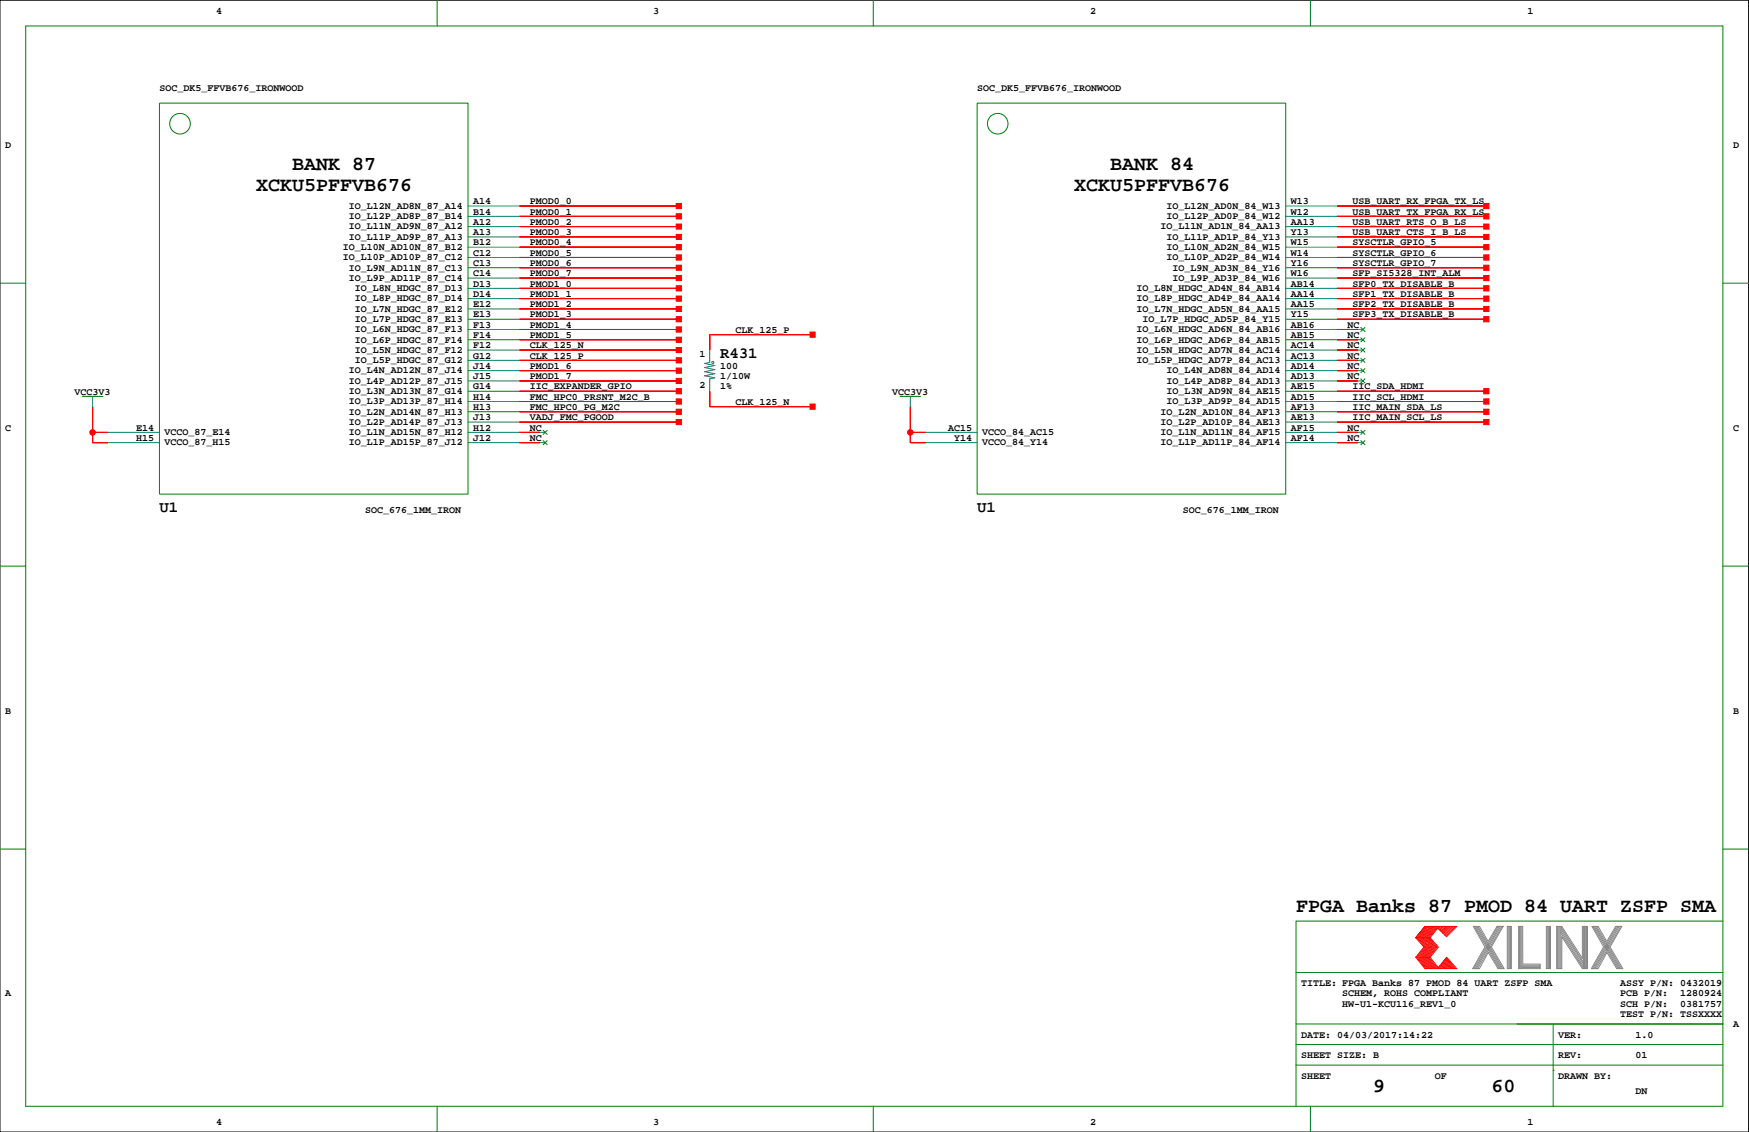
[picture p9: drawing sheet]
<svg xmlns="http://www.w3.org/2000/svg" width="432mm" height="279mm" viewBox="0 0 432 279" stroke-linecap="round" stroke-linejoin="round" font-family="sans-serif">
<path d="M0 .1h431.7v279.3h-431.7z" fill="none" stroke="#000" stroke-width=".25"/>
<g fill="none" stroke="#008000" stroke-width=".25">
<path d="M6.3 6.4h419.1v266.7h-419.1zM107.9 .1v6.3M215.6 .1v6.3M323.5 .1v6.3M39.4 25.5h76.1v96.5h-76.1zM241.2 25.5h76.2v96.5h-76.2zM0 69.9h6.3M425.4 69.9h6.3M20.3 97.8h5.1M22.9 97.8h.1M222.2 97.8h5.1M224.7 97.8h.1"/>
<path d="M336 85.9l1 1M336 88.4l1 1.1M336 91l1 1M336 93.5l1 1M336 80.8l1 1M336 83.4l1 1M337 85.9l-1 1M337 88.4l-1 1.1M337 91l-1 1M337 93.5l-1 1M337 80.8l-1 1M337 83.4l-1 1"/>
<path d="M134.1 108.8l1 1M134.1 106.2l1 1M135.1 108.8l-1 1M135.1 106.2l-1 1M336 106.2l1 1M336 108.8l1 1M337 106.2l-1 1M337 108.8l-1 1M0 139.7h6.3M425.4 139.7h6.3M0 209.6h6.3M425.4 209.6h6.3"/>
<path d="M425.4 227.3h-105.4v35.6M320 257.8h105.4M320 252.7h105.4M320 240h105.4M383.5 252.7v20.4M107.9 273.1v6.3M215.6 273.1v6.3M320 262.9v10.2M320 262.9h105.4M323.5 273.1v6.3M383.5 264.2h.1"/>
<circle cx="44.4" cy="30.5" r="2.54"/>
<circle cx="246.3" cy="30.5" r="2.54"/>
</g>
<g fill="none" stroke="#f00" stroke-width=".25">
<path d="M128.2 50.9h39.4M128.2 53.4h39.4M128.2 55.9h39.4M128.2 58.5h39.4M330.1 50.9h36.8M330.1 53.4h36.8M330.1 55.9h36.8M330.1 58.5h36.8M128.2 61h39.4M128.2 63.5h39.4M128.2 66.1h39.4M128.2 68.6h39.4"/>
<path d="M128.2 71.2h39.4M128.2 73.7h39.4M128.2 76.2h39.4M128.2 78.8h39.4M330.1 61h36.8M330.1 63.5h36.8M330.1 66.1h36.8M330.1 68.6h36.8M330.1 71.2h36.8M330.1 73.7h36.8M330.1 76.2h36.8M330.1 78.8h36.8"/>
<path d="M128.2 81.3h39.4M128.2 83.9h39.4M128.2 91.5h39.4M128.2 94h39.4M128.2 88.9h39.4M128.2 86.4h39.4M128.2 99.1h39.4M128.2 96.6h39.4M175.2 96.6v3.8h25.4M200.6 82.6h-25.4v3.8M330.1 81.3h5.1M330.1 83.9h5.1"/>
<path d="M330.1 91.5h5.1M330.1 94h5.1M330.1 88.9h5.1M330.1 86.4h5.1M330.1 99.1h36.8M330.1 96.6h36.8M22.9 100.4v8.9h3.8M22.9 106.7h3.8M128.2 109.3h5.1M128.2 106.7h5.1M128.2 104.2h39.4M128.2 101.6h39.4"/>
<path d="M224.7 100.4v8.9h3.8M224.7 106.7h3.8M330.1 109.3h5.1M330.1 106.7h5.1M330.1 104.2h36.8M330.1 101.6h36.8M349.5 236.3h3.6M349.9 231.5l1.9 2.2-2 2.6 2.2 2.8M350.1 236.3l2.2 2.8M350.2 231.5l1.9 2.3-2 2.5M350.4 236.3l2.2 2.8M350.5 231.5l1.9 2.3-2 2.5"/>
<path d="M350.6 236.3l2.3 2.7M350.8 231.5l1.9 2.3-2 2.5M351 236.3l2.2 2.8M351.1 231.5l1.9 2.3-2 2.5M351.3 236.3l2.2 2.8M351.4 231.5l1.9 2.3-2 2.5M351.6 236.3l2.2 2.8M351.7 231.5l1.9 2.2M351.8 228.7l-2.3 2.8 2.3-2.8h7.9l-2.6 2.5-2.1-2.1-1.9 2.4 2 2.2-2 2.6 2 2.5 2-2.5 2.6 2.8h-7.9l-2.3-2.8M351.9 236.3l2.2 2.8M352 231.5l1.9 2.2M352.1 228.7l-2.2 2.7"/>
<path d="M352.2 236.3l2.2 2.8M352.3 231.5l1.9 2.3-2 2.5M352.4 228.7l-2.2 2.7M352.5 236.3l2.2 2.8M352.6 231.5l1.9 2.2M352.7 228.7l-2.2 2.7M352.8 236.3l2.2 2.8M352.8 231.5l2 2.2M353 228.7l-2.2 2.7M353.1 231.5h-3.6l2.1 2.2-2.1 2.6M353.2 228.7l-2.1 2.7M353.6 233.8l-2 2.5"/>
<path d="M353.6 228.7l-2.2 2.7M353.8 228.7l-2.1 2.7M353.9 233.8l-1.9 2.4M354.1 228.7l-2.1 2.7M354.4 228.7l-2.1 2.7M354.5 233.8l-2 2.5M354.7 228.7l-2.1 2.7M354.8 233.8l-2 2.5M355 228.7l-2.1 2.7M355.2 238.8l.2 .3M355.3 238.6l.4 .5M355.4 228.7l-.4 .4"/>
<path d="M355.4 238.4l.6 .7M355.6 238.3l.7 .8M355.7 238.1l.9 1M355.7 228.7l-.5 .5M355.9 237.9l1 1.2M356 237.8l1.2 1.3M356.1 228.7l-.8 .7M356.1 237.6l1.4 1.4M356.3 237.4l1.5 1.7M356.4 237.2l1.6 1.9M356.5 228.7l-1 .9M356.5 237.1l1.8 2"/>
<path d="M356.7 236.9l1.9 2.2M356.8 236.7l2.1 2.4M356.8 228.7l-1.1 1.1M356.9 236.6l2.3 2.5M357.1 236.5l2.3 2.6M357.2 228.7l-1.3 1.2M357.5 228.7l-1.4 1.4M357.8 228.7l-1.6 1.6M358.2 228.7l-1.8 1.7M358.5 228.7l-1.9 1.9M359 228.7l-2.2 2.1M359.3 228.7l-2.3 2.3"/>
<circle cx="22.9" cy="106.7" r=".63"/>
<circle cx="224.7" cy="106.7" r=".63"/>
</g>
<g fill="none" stroke="#848684" stroke-width=".25">
<path d="M364 228.7l6.1 10.4M364.3 228.7l6.1 10.4M364.6 228.7l6.1 10.4M364.9 228.7l6.1 10.4M367.4 232.3l-2.1-3.6h-1.6l2.9 5-3 5.4h1.7l2.1-4 2.4 4h1.6l-3.2-5.4M369.6 228.7l-2.2 3.6M369.8 228.7l-5.9 10.4M370.2 228.7l-6 10.4M370.5 228.7l-6 10.4M370.8 228.7l-6 10.4M371.1 228.7h-1.5h1.5l-2.9 5M372.1 228.7h1v10.4h-1z"/>
<path d="M372.4 228.7v10.4M372.6 228.7v10.4M372.9 228.7v10.4M374.9 228.7h1v9.3h4.3v1.1h-5.3zM375.1 228.7v10.4M375.4 228.7v10.4M375.7 228.7v10.4M375.7 238.2h4.5M375.7 238.5h4.5M375.7 238.8h4.5M381.8 228.7h1v10.4h-1zM382 228.7v10.4"/>
<path d="M382.3 228.7v10.4M382.5 228.7v10.4M384.3 228.7h1.3l5.1 7.8v-7.8h1.2v10.4h-1.2l-5.1-7.9v7.9h-1.3zM384.5 228.7v10.4M384.8 228.7v10.4M385.1 228.7v10.4M385.3 228.7v10.4M385.3 230.3l5.6 8.7M385.3 229.8l5.6 8.7M385.3 229.2l5.6 8.7M385.3 228.8l5.6 8.7M390.9 228.7v10.4"/>
<path d="M391.2 228.7v10.4M391.5 228.7v10.4M391.7 228.6v10.4M393.3 228.7l6.1 10.4M393.6 228.7l6.1 10.4M393.9 228.7l6.1 10.4M394.2 228.7l6.1 10.4M396.7 232.3l-2.1-3.6h-1.6l2.9 5-3 5.4M397.5 233.7l3.2 5.4h-1.6l-2.4-4-2.2 4h-1.6M398.9 228.7l-2.2 3.6M399.1 228.7l-6 10.4M399.4 228.7l-5.9 10.4"/>
<path d="M399.7 228.7l-5.9 10.4M400.1 228.7l-6 10.4M400.4 228.7h-1.5h1.5l-2.9 5"/>
</g>
<g fill="#f00" stroke="#f00" stroke-width=".25">
<path d="M224.7 109.3h3.8z" fill-rule="evenodd"/>
<path d="M224.7 100.4v6.3z" fill-rule="evenodd"/>
<path d="M224.7 106.7h3.8z" fill-rule="evenodd"/>
<path d="M224.7 106.7v2.6z" fill-rule="evenodd"/>
<path d="M22.9 100.4v6.3z" fill-rule="evenodd"/>
<path d="M22.9 106.7h3.8z" fill-rule="evenodd"/>
<path d="M22.9 106.7v2.6z" fill-rule="evenodd"/>
<path d="M22.9 109.3h3.8z" fill-rule="evenodd"/>
<path d="M128.2 50.9h39.4z" fill-rule="evenodd"/>
<path d="M167 50.2h1.2v1.3h-1.2z" fill-rule="evenodd"/>
<path d="M128.2 53.4h39.4z" fill-rule="evenodd"/>
<path d="M167 52.8h1.2v1.2h-1.2z" fill-rule="evenodd"/>
<path d="M128.2 55.9h39.4z" fill-rule="evenodd"/>
<path d="M167 55.3h1.2v1.3h-1.2z" fill-rule="evenodd"/>
<path d="M128.2 58.5h39.4z" fill-rule="evenodd"/>
<path d="M167 57.8h1.2v1.3h-1.2z" fill-rule="evenodd"/>
<path d="M128.2 61h39.4z" fill-rule="evenodd"/>
<path d="M167 60.4h1.2v1.2h-1.2z" fill-rule="evenodd"/>
<path d="M128.2 63.5h39.4z" fill-rule="evenodd"/>
<path d="M167 62.9h1.2v1.3h-1.2z" fill-rule="evenodd"/>
<path d="M128.2 66.1h39.4z" fill-rule="evenodd"/>
<path d="M167 65.5h1.2v1.2h-1.2z" fill-rule="evenodd"/>
<path d="M128.2 68.6h39.4z" fill-rule="evenodd"/>
<path d="M167 68h1.2v1.3h-1.2z" fill-rule="evenodd"/>
<path d="M128.2 71.2h39.4z" fill-rule="evenodd"/>
<path d="M167 70.5h1.2v1.3h-1.2z" fill-rule="evenodd"/>
<path d="M128.2 73.7h39.4z" fill-rule="evenodd"/>
<path d="M167 73.1h1.2v1.2h-1.2z" fill-rule="evenodd"/>
<path d="M128.2 76.2h39.4z" fill-rule="evenodd"/>
<path d="M167 75.6h1.2v1.3h-1.2z" fill-rule="evenodd"/>
<path d="M128.2 78.8h39.4z" fill-rule="evenodd"/>
<path d="M167 78.2h1.2v1.2h-1.2z" fill-rule="evenodd"/>
<path d="M128.2 81.3h39.4z" fill-rule="evenodd"/>
<path d="M167 80.7h1.2v1.3h-1.2z" fill-rule="evenodd"/>
<path d="M128.2 83.9h39.4z" fill-rule="evenodd"/>
<path d="M167 83.2h1.2v1.3h-1.2z" fill-rule="evenodd"/>
<path d="M128.2 91.5h39.4z" fill-rule="evenodd"/>
<path d="M167 90.8h1.2v1.3h-1.2z" fill-rule="evenodd"/>
<path d="M128.2 94h39.4z" fill-rule="evenodd"/>
<path d="M167 93.4h1.2v1.3h-1.2z" fill-rule="evenodd"/>
<path d="M175.2 82.6v3.8z" fill-rule="evenodd"/>
<path d="M175.2 82.6h25.4z" fill-rule="evenodd"/>
<path d="M200 82h1.2v1.2h-1.2z" fill-rule="evenodd"/>
<path d="M175.2 96.6v3.8z" fill-rule="evenodd"/>
<path d="M175.2 100.4h25.4z" fill-rule="evenodd"/>
<path d="M200 99.7h1.2v1.3h-1.2z" fill-rule="evenodd"/>
<path d="M128.2 88.9h39.4z" fill-rule="evenodd"/>
<path d="M167 88.3h1.2v1.3h-1.2z" fill-rule="evenodd"/>
<path d="M128.2 86.4h39.4z" fill-rule="evenodd"/>
<path d="M167 85.8h1.2v1.2h-1.2z" fill-rule="evenodd"/>
<path d="M330.1 104.2h36.8z" fill-rule="evenodd"/>
<path d="M366.3 103.5h1.3v1.3h-1.3z" fill-rule="evenodd"/>
<path d="M330.1 101.6h36.8z" fill-rule="evenodd"/>
<path d="M366.3 101h1.3v1.3h-1.3z" fill-rule="evenodd"/>
<path d="M330.1 68.6h36.8z" fill-rule="evenodd"/>
<path d="M366.3 68h1.3v1.3h-1.3z" fill-rule="evenodd"/>
<path d="M330.1 63.5h36.8z" fill-rule="evenodd"/>
<path d="M366.3 62.9h1.3v1.3h-1.3z" fill-rule="evenodd"/>
<path d="M330.1 61h36.8z" fill-rule="evenodd"/>
<path d="M366.3 60.4h1.3v1.2h-1.3z" fill-rule="evenodd"/>
<path d="M330.1 66.1h36.8z" fill-rule="evenodd"/>
<path d="M366.3 65.5h1.3v1.2h-1.3z" fill-rule="evenodd"/>
<path d="M128.2 104.2h39.4z" fill-rule="evenodd"/>
<path d="M167 103.5h1.2v1.3h-1.2z" fill-rule="evenodd"/>
<path d="M128.2 101.6h39.4z" fill-rule="evenodd"/>
<path d="M167 101h1.2v1.3h-1.2z" fill-rule="evenodd"/>
<path d="M128.2 99.1h39.4z" fill-rule="evenodd"/>
<path d="M167 98.5h1.2v1.2h-1.2z" fill-rule="evenodd"/>
<path d="M128.2 96.6h39.4z" fill-rule="evenodd"/>
<path d="M167 95.9h1.2v1.3h-1.2z" fill-rule="evenodd"/>
<path d="M330.1 96.6h36.8z" fill-rule="evenodd"/>
<path d="M366.3 95.9h1.3v1.3h-1.3z" fill-rule="evenodd"/>
<path d="M330.1 99.1h36.8z" fill-rule="evenodd"/>
<path d="M366.3 98.5h1.3v1.2h-1.3z" fill-rule="evenodd"/>
<path d="M330.1 78.8h36.8z" fill-rule="evenodd"/>
<path d="M366.3 78.2h1.3v1.2h-1.3z" fill-rule="evenodd"/>
<path d="M330.1 76.2h36.8z" fill-rule="evenodd"/>
<path d="M366.3 75.6h1.3v1.3h-1.3z" fill-rule="evenodd"/>
<path d="M330.1 73.7h36.8z" fill-rule="evenodd"/>
<path d="M366.3 73.1h1.3v1.2h-1.3z" fill-rule="evenodd"/>
<path d="M330.1 71.2h36.8z" fill-rule="evenodd"/>
<path d="M366.3 70.5h1.3v1.3h-1.3z" fill-rule="evenodd"/>
<path d="M330.1 58.5h36.8z" fill-rule="evenodd"/>
<path d="M366.3 57.8h1.3v1.3h-1.3z" fill-rule="evenodd"/>
<path d="M330.1 55.9h36.8z" fill-rule="evenodd"/>
<path d="M366.3 55.3h1.3v1.3h-1.3z" fill-rule="evenodd"/>
<path d="M330.1 50.9h36.8z" fill-rule="evenodd"/>
<path d="M366.3 50.2h1.3v1.3h-1.3z" fill-rule="evenodd"/>
<path d="M330.1 53.4h36.8z" fill-rule="evenodd"/>
<path d="M366.3 52.8h1.3v1.2h-1.3z" fill-rule="evenodd"/>
<path d="M330.1 106.7h5.1z" fill-rule="evenodd"/>
<path d="M128.2 109.3h5.1z" fill-rule="evenodd"/>
<path d="M330.1 109.3h5.1z" fill-rule="evenodd"/>
<path d="M128.2 106.7h5.1z" fill-rule="evenodd"/>
<path d="M330.1 86.4h5.1z" fill-rule="evenodd"/>
<path d="M330.1 88.9h5.1z" fill-rule="evenodd"/>
<path d="M330.1 91.5h5.1z" fill-rule="evenodd"/>
<path d="M330.1 94h5.1z" fill-rule="evenodd"/>
<path d="M330.1 81.3h5.1z" fill-rule="evenodd"/>
<path d="M330.1 83.9h5.1z" fill-rule="evenodd"/>
<circle cx="224.7" cy="106.7" r=".63"/>
<circle cx="22.9" cy="106.7" r=".63"/>
</g>
<g fill="none" stroke="#008080" stroke-width=".25">
<path d="M115.5 58.5h12.7M115.5 55.9h12.7M115.5 53.4h12.7M115.5 50.9h12.7M317.4 58.5h12.7M317.4 55.9h12.7M317.4 53.4h12.7M317.4 50.9h12.7M115.5 78.8h12.7M115.5 76.2h12.7M115.5 73.7h12.7M115.5 71.2h12.7"/>
<path d="M115.5 68.6h12.7M115.5 66.1h12.7M115.5 63.5h12.7M115.5 61h12.7M317.4 78.8h12.7M317.4 76.2h12.7M317.4 73.7h12.7M317.4 71.2h12.7M317.4 68.6h12.7M317.4 66.1h12.7M317.4 63.5h12.7M317.4 61h12.7"/>
<path d="M22.9 97.8v2.6M115.5 99.1h12.7M115.5 96.6h12.7M115.5 94h12.7M115.5 91.5h12.7M115.5 88.9h12.7M115.5 86.4h12.7M115.5 83.9h12.7M115.5 81.3h12.7M175.2 86.4v2.5M175.2 94v2.6M224.7 97.8v2.6"/>
<path d="M317.4 99.1h12.7M317.4 96.6h12.7M317.4 94h12.7M317.4 91.5h12.7M317.4 88.9h12.7M317.4 86.4h12.7M317.4 83.9h12.7M317.4 81.3h12.7M335.2 94h1.3M335.2 91.5h1.3M335.2 88.9h1.3M335.2 86.4h1.3"/>
<path d="M335.2 83.9h1.3M335.2 81.3h1.3M26.7 109.3h12.7M26.7 106.7h12.7M115.5 109.3h12.7M115.5 106.7h12.7M115.5 104.2h12.7M115.5 101.6h12.7M133.3 109.3h1.3M133.3 106.7h1.3M228.5 109.3h12.7M228.5 106.7h12.7"/>
<path d="M317.4 109.3h12.7M317.4 106.7h12.7M317.4 104.2h12.7M317.4 101.6h12.7M335.2 109.3h1.3M335.2 106.7h1.3"/>
</g>
<g fill="none" stroke="#00f" stroke-width=".25">
<path d="M175.2 88.9v.6l-1.2 .2 2.5 .5-2.5 .5 2.5 .5-2.5 .5 2.5 .5-2.5 .6 2.5 .5-1.3 .2v.5"/>
<circle cx="176" cy="89.5" r=".25"/>
</g>
<g font-size="4.9">
<text x="63.3" y="47.2">XCKU5PFFVB676</text>
<text x="72.2" y="42.1">BANK 87</text>
<text x="265.2" y="47.2">XCKU5PFFVB676</text>
<text x="274" y="42.1">BANK 84</text>
<text x="320" y="225.2">FPGA Banks 87 PMOD 84 UART ZSFP SMA</text>
<text x="339" y="269.6">9</text>
<text x="368.2" y="269.6">60</text>
</g>
<g font-size="3.9">
<text x="177.8" y="88.3">R431</text>
<text x="39.4" y="126.3">U1</text>
<text x="241.2" y="126.3">U1</text>
</g>
<g font-size="2.5">
<text x="53.3" y="3.4">4</text>
<text x="161.3" y="3.4">3</text>
<text x="269.2" y="3.4">2</text>
<text x="377.1" y="3.4">1</text>
<text x="39.4" y="22.5">SOC_DK5_FFVB676_IRONWOOD</text>
<text x="241.2" y="22.5">SOC_DK5_FFVB676_IRONWOOD</text>
<text x="1.3" y="36.4">D</text>
<text x="427.9" y="36.4">D</text>
<text x="86.1" y="51.5">IO_L12N_AD8N_87_A14</text>
<text x="116.8" y="50.4">A14</text>
<text x="116.8" y="53">B14</text>
<text x="130.8" y="50.4">PMOD0_0</text>
<text x="130.8" y="53">PMOD0_1</text>
<text x="288" y="51.5">IO_L12N_AD0N_84_W13</text>
<text x="318.7" y="50.4">W13</text>
<text x="318.7" y="53">W12</text>
<text x="333.9" y="50.4">USB_UART_RX_FPGA_TX_LS</text>
<text x="333.9" y="53">USB_UART_TX_FPGA_RX_LS</text>
<text x="86.1" y="59.2">IO_L11P_AD9P_87_A13</text>
<text x="86.1" y="56.6">IO_L11N_AD9N_87_A12</text>
<text x="86.1" y="54.1">IO_L12P_AD8P_87_B14</text>
<text x="116.8" y="55.5">A12</text>
<text x="116.8" y="58">A13</text>
<text x="130.8" y="55.5">PMOD0_2</text>
<text x="130.8" y="58">PMOD0_3</text>
<text x="286.5" y="56.6">IO_L11N_AD1N_84_AA13</text>
<text x="288" y="59.2">IO_L11P_AD1P_84_Y13</text>
<text x="288" y="54.1">IO_L12P_AD0P_84_W12</text>
<text x="318.7" y="55.5">AA13</text>
<text x="318.7" y="58">Y13</text>
<text x="333.9" y="58">USB_UART_CTS_I_B_LS</text>
<text x="333.9" y="55.5">USB_UART_RTS_O_B_LS</text>
<text x="84.6" y="64.2">IO_L10P_AD10P_87_C12</text>
<text x="84.6" y="61.7">IO_L10N_AD10N_87_B12</text>
<text x="116.8" y="60.6">B12</text>
<text x="116.8" y="63.1">C12</text>
<text x="116.8" y="65.6">C13</text>
<text x="130.8" y="60.6">PMOD0_4</text>
<text x="130.8" y="63.1">PMOD0_5</text>
<text x="130.8" y="65.6">PMOD0_6</text>
<text x="288" y="64.2">IO_L10P_AD2P_84_W14</text>
<text x="288" y="61.7">IO_L10N_AD2N_84_W15</text>
<text x="318.7" y="60.6">W15</text>
<text x="318.7" y="63.1">W14</text>
<text x="318.7" y="65.6">Y16</text>
<text x="333.9" y="63.1">SYSCTLR_GPIO_6</text>
<text x="333.9" y="60.6">SYSCTLR_GPIO_5</text>
<text x="333.9" y="65.6">SYSCTLR_GPIO_7</text>
<text x="86.1" y="69.3">IO_L9P_AD11P_87_C14</text>
<text x="86.1" y="66.8">IO_L9N_AD11N_87_C13</text>
<text x="87.6" y="71.9">IO_L8N_HDGC_87_D13</text>
<text x="116.8" y="68.2">C14</text>
<text x="116.8" y="70.7">D13</text>
<text x="130.8" y="68.2">PMOD0_7</text>
<text x="130.8" y="70.7">PMOD1_0</text>
<text x="280.6" y="71.9">IO_L8N_HDGC_AD4N_84_AB14</text>
<text x="289.5" y="69.3">IO_L9P_AD3P_84_W16</text>
<text x="289.5" y="66.8">IO_L9N_AD3N_84_Y16</text>
<text x="318.7" y="68.2">W16</text>
<text x="318.7" y="70.7">AB14</text>
<text x="333.9" y="68.2">SFP_SI5328_INT_ALM</text>
<text x="333.9" y="70.7">SFP0_TX_DISABLE_B</text>
<text x="87.6" y="76.9">IO_L7N_HDGC_87_E12</text>
<text x="87.6" y="74.4">IO_L8P_HDGC_87_D14</text>
<text x="116.8" y="73.3">D14</text>
<text x="116.8" y="75.8">E12</text>
<text x="130.8" y="73.3">PMOD1_1</text>
<text x="130.8" y="75.8">PMOD1_2</text>
<text x="280.6" y="76.9">IO_L7N_HDGC_AD5N_84_AA15</text>
<text x="280.6" y="74.4">IO_L8P_HDGC_AD4P_84_AA14</text>
<text x="318.7" y="73.3">AA14</text>
<text x="318.7" y="75.8">AA15</text>
<text x="333.9" y="75.8">SFP2_TX_DISABLE_B</text>
<text x="333.9" y="73.3">SFP1_TX_DISABLE_B</text>
<text x="87.6" y="82">IO_L6N_HDGC_87_F13</text>
<text x="87.6" y="79.5">IO_L7P_HDGC_87_E13</text>
<text x="116.8" y="78.3">E13</text>
<text x="116.8" y="80.9">F13</text>
<text x="116.8" y="83.4">F14</text>
<text x="130.8" y="78.3">PMOD1_3</text>
<text x="130.8" y="80.9">PMOD1_4</text>
<text x="130.8" y="83.4">PMOD1_5</text>
<text x="181.6" y="82.2">CLK_125_P</text>
<text x="280.6" y="82">IO_L6N_HDGC_AD6N_84_AB16</text>
<text x="282.1" y="79.5">IO_L7P_HDGC_AD5P_84_Y15</text>
<text x="318.7" y="78.3">Y15</text>
<text x="318.7" y="80.9">AB16</text>
<text x="318.7" y="83.4">AB15</text>
<text x="332.7" y="80.9">NC</text>
<text x="332.7" y="83.4">NC</text>
<text x="333.9" y="78.3">SFP3_TX_DISABLE_B</text>
<text x="87.6" y="89.6">IO_L5P_HDGC_87_G12</text>
<text x="87.6" y="87.1">IO_L5N_HDGC_87_F12</text>
<text x="87.6" y="84.6">IO_L6P_HDGC_87_F14</text>
<text x="116.8" y="86">F12</text>
<text x="116.8" y="88.5">G12</text>
<text x="130.8" y="88.5">CLK_125_P</text>
<text x="130.8" y="86">CLK_125_N</text>
<text x="172.7" y="88.1">1</text>
<text x="280.6" y="89.6">IO_L5P_HDGC_AD7P_84_AC13</text>
<text x="280.6" y="87.1">IO_L5N_HDGC_AD7N_84_AC14</text>
<text x="280.6" y="84.6">IO_L6P_HDGC_AD6P_84_AB15</text>
<text x="318.7" y="86">AC14</text>
<text x="318.7" y="88.5">AC13</text>
<text x="332.7" y="86">NC</text>
<text x="332.7" y="88.5">NC</text>
<text x="86.1" y="94.7">IO_L4P_AD12P_87_J15</text>
<text x="86.1" y="92.2">IO_L4N_AD12N_87_J14</text>
<text x="116.8" y="91">J14</text>
<text x="116.8" y="93.6">J15</text>
<text x="130.8" y="91">PMOD1_6</text>
<text x="130.8" y="93.6">PMOD1_7</text>
<text x="172.7" y="95.8">2</text>
<text x="177.8" y="91">100</text>
<text x="177.8" y="93.6">1/10W</text>
<text x="288" y="94.7">IO_L4P_AD8P_84_AD13</text>
<text x="288" y="92.2">IO_L4N_AD8N_84_AD14</text>
<text x="318.7" y="91">AD14</text>
<text x="318.7" y="93.6">AD13</text>
<text x="332.7" y="91">NC</text>
<text x="332.7" y="93.6">NC</text>
<text x="18.4" y="97.4">VCC3V3</text>
<text x="86.1" y="99.8">IO_L3P_AD13P_87_H14</text>
<text x="86.1" y="97.3">IO_L3N_AD13N_87_G14</text>
<text x="116.8" y="96.1">G14</text>
<text x="116.8" y="98.7">H14</text>
<text x="116.8" y="101.2">H13</text>
<text x="130.8" y="101.2">FMC_HPC0_PG_M2C</text>
<text x="130.8" y="98.7">FMC_HPC0_PRSNT_M2C_B</text>
<text x="130.8" y="96.1">IIC_EXPANDER_GPIO</text>
<text x="177.8" y="96.1">1%</text>
<text x="181.6" y="99.9">CLK_125_N</text>
<text x="220.3" y="97.4">VCC3V3</text>
<text x="288" y="99.8">IO_L3P_AD9P_84_AD15</text>
<text x="288" y="97.3">IO_L3N_AD9N_84_AE15</text>
<text x="318.7" y="96.1">AE15</text>
<text x="318.7" y="98.7">AD15</text>
<text x="318.7" y="101.2">AF13</text>
<text x="333.9" y="101.2">IIC_MAIN_SDA_LS</text>
<text x="333.9" y="96.1">IIC_SDA_HDMI</text>
<text x="333.9" y="98.7">IIC_SCL_HDMI</text>
<text x="1.3" y="106.3">C</text>
<text x="33.6" y="106.3">E14</text>
<text x="40.6" y="107.4">VCCO_87_E14</text>
<text x="86.1" y="107.4">IO_L1N_AD15N_87_H12</text>
<text x="86.1" y="104.9">IO_L2P_AD14P_87_J13</text>
<text x="86.1" y="102.3">IO_L2N_AD14N_87_H13</text>
<text x="116.8" y="103.7">J13</text>
<text x="116.8" y="106.3">H12</text>
<text x="130.8" y="103.7">VADJ_FMC_PGOOD</text>
<text x="130.8" y="106.3">NC</text>
<text x="234" y="106.3">AC15</text>
<text x="242.5" y="107.4">VCCO_84_AC15</text>
<text x="286.5" y="107.4">IO_L1N_AD11N_84_AF15</text>
<text x="286.5" y="104.9">IO_L2P_AD10P_84_AE13</text>
<text x="286.5" y="102.3">IO_L2N_AD10N_84_AF13</text>
<text x="318.7" y="103.7">AE13</text>
<text x="318.7" y="106.3">AF15</text>
<text x="332.7" y="106.3">NC</text>
<text x="333.9" y="103.7">IIC_MAIN_SCL_LS</text>
<text x="427.9" y="106.3">C</text>
<text x="33.6" y="108.8">H15</text>
<text x="40.6" y="110">VCCO_87_H15</text>
<text x="86.1" y="110">IO_L1P_AD15P_87_J12</text>
<text x="116.8" y="108.8">J12</text>
<text x="130.8" y="108.8">NC</text>
<text x="235.5" y="108.8">Y14</text>
<text x="242.5" y="110">VCCO_84_Y14</text>
<text x="286.5" y="110">IO_L1P_AD11P_84_AF14</text>
<text x="318.7" y="108.8">AF14</text>
<text x="332.7" y="108.8">NC</text>
<text x="90.1" y="126.6">SOC_676_1MM_IRON</text>
<text x="292" y="126.6">SOC_676_1MM_IRON</text>
<text x="1.3" y="176.1">B</text>
<text x="427.9" y="176.1">B</text>
<text x="1.3" y="245.9">A</text>
<text x="321.2" y="243.4">TITLE: FPGA Banks 87 PMOD 84 UART ZSFP SMA</text>
<text x="331.4" y="245.9">SCHEM, ROHS COMPLIANT</text>
<text x="400" y="245.9">PCB P/N:</text>
<text x="400" y="243.4">ASSY P/N: 0432019</text>
<text x="414.8" y="245.9">1280924</text>
<text x="331.4" y="248.5">HW-U1-KCU116_REV1_0</text>
<text x="400" y="251">TEST P/N: TSSXXXX</text>
<text x="400" y="248.5">SCH P/N:</text>
<text x="414.8" y="248.5">0381757</text>
<text x="321.2" y="256.1">DATE: 04/03/2017:14:22</text>
<text x="384.7" y="256.1">VER:</text>
<text x="403.8" y="256.1">1.0</text>
<text x="427.9" y="253.6">A</text>
<text x="321.2" y="261.2">SHEET SIZE: B</text>
<text x="384.7" y="261.2">REV:</text>
<text x="403.8" y="261.2">01</text>
<text x="321.2" y="266.3">SHEET</text>
<text x="354.2" y="266.3">OF</text>
<text x="384.7" y="266.3">DRAWN BY:</text>
<text x="403.8" y="270.1">DN</text>
<text x="53.3" y="277.7">4</text>
<text x="161.3" y="277.7">3</text>
<text x="269.2" y="277.7">2</text>
<text x="377.1" y="277.7">1</text>
</g>
</svg>
